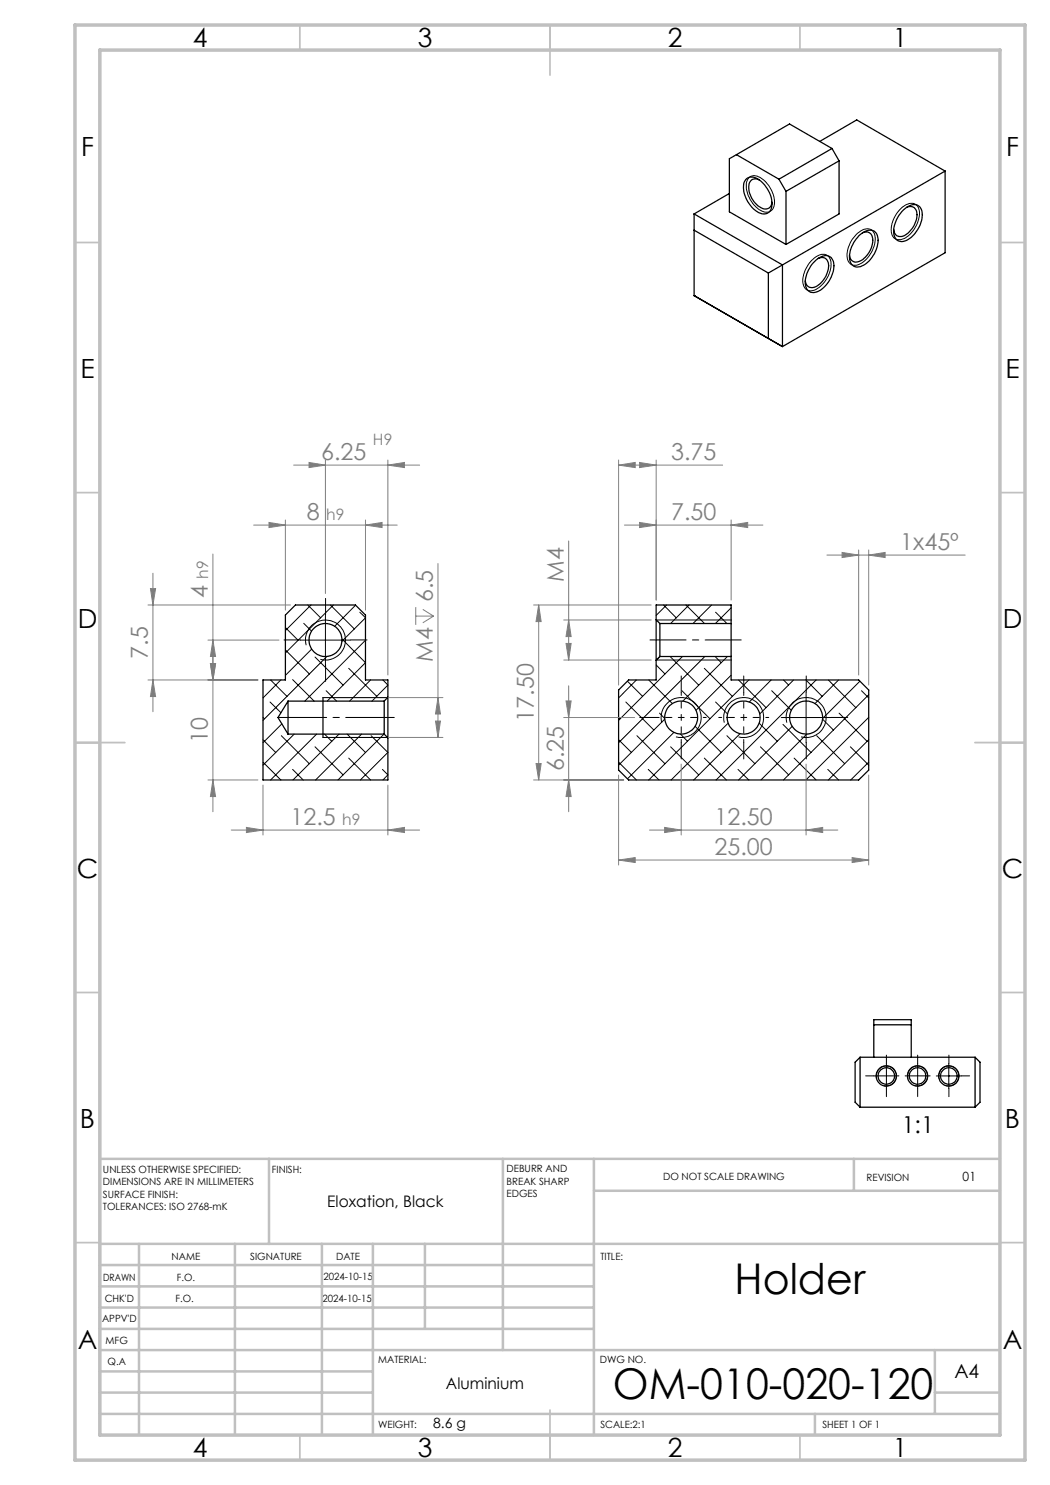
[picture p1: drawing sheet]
<svg xmlns="http://www.w3.org/2000/svg" width="210mm" height="297mm" viewBox="0 0 210 297" stroke-linecap="round" stroke-linejoin="round" font-family="sans-serif">
<g fill="none" stroke="#000" stroke-width=".2">
<path d="M149.7 35.7a1.92 1.92 0 0 1 2.8 .1 5.8 5.8 0 0 1 2.2 5.6 1.62 1.62 0 0 1-2.6 .6 5.9 5.9 0 0 1-2.7-5.7zM162.2 52.2a2.86 2.86 0 0 1 3.2-1.2 2.62 2.62 0 0 1 .7 3.1 5.4 5.4 0 0 1-3.9 4.1 1.87 1.87 0 0 1-1.6-2.5l.5-1.8zM171.2 46.9a2.65 2.65 0 0 1 3-1 3.1 3.1 0 0 1 .4 3.9 4.8 4.8 0 0 1-3.7 3.3 1.81 1.81 0 0 1-1.5-2.3 6.5 6.5 0 0 1 1.8-3.9zM179.9 42a2.73 2.73 0 0 1 3.3-1.1 3.1 3.1 0 0 1 .4 3.5 5 5 0 0 1-3.7 3.5 1.7 1.7 0 0 1-1.6-2.2l.1-1 .4-1zM54.1 136l3.3 3.3M56.2 136l-3.6 3.6M57.1 130l4.8 4.8M57.1 125.5l2.5 2.6M58.5 135.9l4.3 4.3M60.1 128h10M60.7 124.7l1.6 1.5M61.2 129a4 4 0 0 1 3.5-5 4 4 0 0 1 4.4 4.4 4 4 0 0 1-5 3.5"/>
<path d="M61.6 121l2.5 2.6M62.2 121l-5.1 5.1M62.3 129.8l-5.2 5.3M63 131.4l5.6 5.6M64.6 139.5h12.9M65.1 123v10M65.2 138.1l2.1 2.1M65.4 131.3l-12.8 12.8M66.1 121l4.8 4.8M66.7 121l-9.6 9.6M68.4 127.8l4.7 4.7-7.7 7.7M69.7 133.7l5.7 5.6"/>
<path d="M71.1 121l-4.2 4.3M72 122.4l1.1 1.2-4.7 4.7M73.1 128.1l-12.1 12.1M74.1 136l-4.2 4.2M76.6 136l1 1-3.2 3.2M125.5 136.2l3 3.1M127.3 136l-3.6 3.6M129.8 136l4.7 4.7M131.2 133l1.8 1.8M131.3 124h14.9M131.3 132h14.9M132 131.3l-.8 .8"/>
<path d="M132.7 121l2.6 2.6M133.3 121l-2.1 2.1M134.1 131.4l5.6 5.6M136.4 138.1l5.6 5.7M136.5 131.3l-12.8 12.8M137.2 121l3.7 3.7M137.8 121l-3.7 3.7M140.9 133.7l5.6 5.6M141 131.3l-17.3 17.3M142.3 121l-3.7 3.7M143 131.3l1.3 1.2M143.1 122.4l2.3 2.3"/>
<path d="M145.5 131.3l-8.9 8.9M146.2 121v.1M146.2 121.6l-3.1 3.1M146.2 135l-7 7.1M147.7 136l5.5 5.5M149.8 136l-20 20M154.2 136l-4.3 4.4M154.3 138.1l4 4M156.7 136l1 1M158.7 136l-6.8 6.8M161.2 136l3.2 3.3M161.2 138.5v10"/>
<path d="M163.2 136l-20 20M165.7 136l5.5 5.5M167.7 136l-4.7 4.7M172 136.2l-7.5 7.5M172.3 138.1l1.4 1.5M173.7 139l-17 17M52.6 152.4l3.6 3.6M52.6 148l2.5 2.5M52.6 143.5l.3 .3M54 140.4l2.2 2.2M56.3 147.1l5.6 5.6M56.4 144.8l-3.8 3.8"/>
<path d="M58.5 153.9l2.1 2.1M58.8 146.8l-6.2 6.2M63 149.4l5.6 5.6M63.3 146.8l-9.2 9.2M64.6 147.5h12.9M64.9 146.8l1.5 1.5M67.8 146.8l-9.2 9.2M69.4 146.8l3.7 3.7M69.7 151.6l4.4 4.4M72.3 146.8l-9.2 9.2M74.2 147.1l3.4 3.4-5.5 5.5M76.5 153.9l1.1 1.1-1 1"/>
<path d="M76.8 146.8l-9.2 9.2M123.7 152.4l3.6 3.6M123.7 148l2.6 2.5M123.7 143.5l.3 .3M125.2 140.4l5.6 5.6M127.4 147.1l5.6 5.6M129.6 153.9l2.2 2.1M131.9 142.6l1 1.1M132.4 144.5a4 4 0 0 1 3.5-5 4 4 0 0 1 4.3 4.4 4 4 0 0 1-5 3.5M133 143.8l-9.3 9.2M134.1 149.4l5.6 5.6M134.8 146.5l-9.3 9.3"/>
<path d="M136.1 146.8l1.4 1.5M139 145.3l5.3 5.2M140.9 151.6l4.4 4.4M143.1 140.4l2.4 2.4M144.9 144.5a4 4 0 0 1 3.5-5 4 4 0 0 1 4.3 4.4 4 4 0 0 1-5 3.5M145.4 147.1l5.6 5.6M145.6 144.6l-11.4 11.4M147.6 153.9l2.2 2.1M148 146.7l-9.3 9.3M151.8 144.6l3.7 3.7M152.1 149.4l5.6 5.6M156.2 143.5h10"/>
<path d="M156.6 144.9l5.6 5.6M157.4 144.5a4 4 0 0 1 3.5-4.9 4 4 0 0 1 4.3 4.3 4 4 0 0 1-5 3.5M158.4 145.3l-10.7 10.7M158.8 151.6l4.4 4.4M161.4 146.8l-9.2 9.2M163.3 147.1l5.6 5.6M164.5 143.8l2.2 2.2M165.6 153.9l2.1 2.1M167.8 142.6l5.6 5.7M170.1 149.4l3.6 3.6M173.7 143.5l-12.5 12.5M173.7 148l-8 8"/>
<path d="M173.7 152.4l-3.6 3.6M175.3 215.7a2 2 0 0 1 1.8-2.5 2 2 0 0 1 2.2 2.2 2 2 0 0 1-2.6 1.7M181.6 215.7a2 2 0 0 1 1.7-2.5 2 2 0 0 1 2.2 2.2 2 2 0 0 1-2.5 1.7M187.3 215.2h5M187.8 215.7a2 2 0 0 1 1.8-2.5 2 2 0 0 1 2.1 2.2 2 2 0 0 1-2.5 1.7M189.8 212.7v5"/>
</g>
<g fill="none" stroke="#000" stroke-width=".25">
<path d="M145.9 38.7l-7.1 4.1M147.3 30.9l-1.4 .8v10.7l11.3 6.5M147.3 30.9l8.5 4.9M149.3 35.7a2.15 2.15 0 0 1 2.8 .5 5.6 5.6 0 0 1 2.1 5.8 1.88 1.88 0 0 1-3 .2 5.8 5.8 0 0 1-2.3-5.8zM151.8 36a1.4 1.4 0 0 0-1.6 .1 1.4 1.4 0 0 0-.4 1.5 4.6 4.6 0 0 0 3.2 4.2 1.28 1.28 0 0 0 1.4-1.4M155.8 35.8l1.4 2.5M157.2 38.3v10.6M163.9 28.3l7.4-4.3 17.7 10.2M166.4 29.7l-10.6 6.1M166.4 29.7l1.4 2.5M166.4 29.7l-8.5-4.9-10.6 6.1M167.8 32.2l-10.6 6.1"/>
<path d="M167.8 32.2v10.6l-10.6 6.1M189 34.2l-35.3 20.4M189 34.2v16.3l-32.5 18.8M138.8 59.1h.1M138.8 42.8l17.7 10.2v16.3M138.8 46l14.9 8.6M138.8 42.8v16.3M138.8 59.1l14.9 8.6M138.8 59.1l17.7 10.2M153.7 54.6v13.1M162.9 52.3a2.45 2.45 0 0 1 3.3-.8 3.7 3.7 0 0 1 0 4 4.5 4.5 0 0 1-3.8 3 2.14 2.14 0 0 1-1.3-2.9 6.6 6.6 0 0 1 1.8-3.3zM163.7 51.7a1.45 1.45 0 0 1 1.6 .2 1.45 1.45 0 0 1 .4 1.6 4.6 4.6 0 0 1-3.3 4 1.32 1.32 0 0 1-1.3-1.3"/>
<path d="M171.8 47.2a2.78 2.78 0 0 1 3.1-1 2.95 2.95 0 0 1 .5 3.4 5.2 5.2 0 0 1-3.9 3.8 1.89 1.89 0 0 1-1.6-2.6 7.2 7.2 0 0 1 1.9-3.6zM172.5 46.6a1.38 1.38 0 0 1 1.5 0 1.38 1.38 0 0 1 .6 1.4 4.6 4.6 0 0 1-3.4 4.4 1.32 1.32 0 0 1-1.3-1.4M180.6 42a2.65 2.65 0 0 1 3.1-.8 3.2 3.2 0 0 1 .4 3.7 5.2 5.2 0 0 1-3.8 3.4 1.74 1.74 0 0 1-1.5-2.2 6.4 6.4 0 0 1 1.8-4.1zM181.3 41.5a1.39 1.39 0 0 1 1.6 0 1.39 1.39 0 0 1 .5 1.5 4.8 4.8 0 0 1-3.1 4.3 1.3 1.3 0 0 1-1.5-1.4M153.7 67.7l2.8 1.6M64.6 139.5v8M77.6 139.4v8.2M77.6 139.4v-3.4h-4.5v-13l-2-2h-12l-2 2v13h-4.5v20h25v-8.4M77.6 139.4l-.8 .8M131.2 124v8M131.2 124v-3h15v3.7M131.2 124l.8 .7"/>
<path d="M132 124.7v6.6M132 131.3l-.8 .7M132 131.3h14.2M132 124.7h14.2M146.2 124.7v6.6M146.2 131.3v4.7h25.5l2 2v16l-2 2h-46l-2-2v-16l2-2h5.5v-4M57.6 140.2v6.6M57.6 140.2h19.2M57.6 140.2l-2 3.3 2 3.3M57.6 146.8h19.2M76.8 140.2v6.6M76.8 146.8l.8 .8"/>
<path d="M172 211.5v9.9M172 211.5l-1 .9v8l1 1M172 211.5h23M174.8 211.5v-7.6h7.4v7.6M174.8 205h7.4M195 211.5v9.9M195 211.5l1 .9v8l-1 1M172 221.4h23"/>
<circle cx="65.1" cy="128" r="3.3"/>
<circle cx="136.2" cy="143.5" r="3.3"/>
<circle cx="148.7" cy="143.5" r="3.3"/>
<circle cx="161.2" cy="143.5" r="3.3"/>
<circle cx="177.3" cy="215.2" r="2.03"/>
<circle cx="177.3" cy="215.2" r="1.65"/>
<circle cx="183.5" cy="215.2" r="2.03"/>
<circle cx="183.5" cy="215.2" r="1.65"/>
<circle cx="189.7" cy="215.2" r="2.02"/>
<circle cx="189.8" cy="215.2" r="1.65"/>
</g>
<g fill="none" stroke="#808080" stroke-width=".2">
<path d="M58.7 93h25.2M61.8 92.5l3.3 .5-3.3 .5zM65.1 92v26.7M77.6 93l3.3-.5v1zM77.6 92v43M123.7 93l3.3-.5v1zM123.7 92v45M123.7 93h20.8M127.9 92.5l3.3 .5-3.3 .5zM131.2 92v28M30.1 117.7h1l-.5 3.3zM30.6 114.6v27.7"/>
<path d="M42.6 110.8v51.5M50.7 105h28.7M53.8 104.5l3.3 .5-3.3 .5zM57.1 104v18M73.1 105l3.3-.5v1zM73.1 104v18M87.6 112.7v34.8M113.7 108.2v23.8M124.9 105h27.7M127.9 104.5l3.3 .5-3.3 .5zM146.2 105l3.3-.5v1zM146.2 104v16"/>
<path d="M165.4 111h27.6M168.4 110.5l3.3 .5-3.3 .5zM171.7 110v25M173.7 111l3.3-.5v1zM173.7 110v27M29.6 136h22M29.6 121h28.5M30.6 136l.5 3.3h-1zM41.6 128h14.2M42.1 132.7h1l-.5 3.3zM42.6 128l.5 3.3h-1zM65.6 139.5h23"/>
<path d="M83.1 121.4v3.6M83.1 123.2h3.6M84.6 121.9l2.1 1.3M86.7 123.2l-2.1 1.4M87.6 139.5l.5 3.3h-1zM106.7 121h23.5M107.7 121l.5 3.3h-1zM107.7 121v35M112.7 124h17.5M112.7 132h17.5M113.2 128.7h1l-.5 3.3zM113.7 124l.5 3.3h-1z"/>
<path d="M113.7 137.2v25.1M41.6 156h10M42.6 156l.5 3.3h-1zM52.6 157v10M65.6 147.5h23M77.6 157v10M87.1 144.2h1l-.5 3.3zM106.7 156h18M107.2 152.7h1l-.5 3.3zM112.7 143.5h14.2M113.2 140.2h1l-.5 3.3zM113.7 156l.5 3.3h-1z"/>
<path d="M123.7 155v18M136.2 152.8v14.2M161.2 152.8v14.2M173.7 155v18M46.2 166h37.7M49.3 165.5l3.3 .5-3.3 .5zM77.6 166l3.3-.5v1zM123.7 172l3.3-.5v1zM123.7 172h50M129.9 166h37.7M132.9 165.5l3.3 .5-3.3 .5zM161.2 166l3.3-.5v1z"/>
<path d="M170.4 171.5l3.3 .5-3.3 .5z"/>
</g>
<path d="M130 128h18.2" fill="none" stroke="#000" stroke-width=".2" stroke-dasharray="15.2 1.3 1.3 1.3" stroke-dashoffset="8"/>
<path d="M78.9 143.5h-23.3" fill="none" stroke="#000" stroke-width=".2" stroke-dasharray="15.2 1.3 1.3 1.3" stroke-dashoffset="5.5"/>
<g fill="none" stroke="#c0c0c0" stroke-width=".35">
<path d="M60 5v5M110 5v10M160 5v5M15 48.5h5M200 48.5h5M15 98.5h5M200 98.5h5M15 148.5h10M195 148.5h10M15 198.5h5M200 198.5h5M15 248.5h5"/>
<path d="M200 248.5h5M60 287v5M110 282v10M160 287v5"/>
</g>
<g fill="none" stroke="#c0c0c0" stroke-width=".5">
<path d="M53.8 231.8v17M100.6 231.8v38.2M118.8 231.8v55.2M118.8 238.2h81.2M170.8 231.8v6.4M200 231.8h-180v55.2M20 248.8h180M20 257.3h98.8M20 253h98.8M27.8 248.8v38.2M47 248.8v38.2M64.4 248.8v38.2"/>
<path d="M74.6 248.8v38.2M85 248.8v17M20 265.8h98.8M20 261.5h98.8M20 278.5h54.6M20 274.3h54.6M20 270h180M187 278.5h13M187 270v12.8M20 282.8h180M163 282.8v4.2"/>
</g>
<path d="M15 5h190v287h-190zM20 10h180v277h-180z" fill="none" stroke="#c0c0c0" stroke-width=".7"/>
<g fill="none" stroke="#000" stroke-width=".2" stroke-dasharray="15.2 1.3 1.3 1.3">
<path d="M60.1 128h-3.3M65.1 123v-3.3M65.1 133v3.3M70.1 128h3.3M136.2 138.5v-3.3M148.7 138.5v-3.3M161.2 138.5v-3.3M131.2 143.5h-3.3M136.2 148.5v3.3M148.7 148.5v3.3M161.2 148.5v3.3M166.2 143.5h3.3"/>
<path d="M174.8 215.2h-1.7M177.3 215.2v-2.5M177.3 215.2h-2.5M177.3 215.2v2.5M177.3 215.2h2.5M177.3 212.7v-1.7M177.3 217.7v1.6M183.5 215.2v-2.5M183.5 215.2h-2.5M183.5 215.2v2.5M183.5 215.2h2.5M183.5 212.7v-1.7"/>
<path d="M183.5 217.7v1.6M189.8 212.7v-1.7M189.8 217.7v1.6M192.3 215.2h1.6"/>
</g>
<path d="M136.2 143.5v-5M136.2 143.5h-5M136.2 143.5v5M136.2 143.5h5M148.7 143.5v-5M148.7 143.5h-5M148.7 143.5v5M148.7 143.5h5" fill="none" stroke="#000" stroke-width=".2" stroke-dasharray="15.2 1.3 1.3 1.3" stroke-dashoffset="14.6"/>
<g fill="#808080">
<path d="M173.7 111l3.3-.5v1zM168.4 110.5l3.3 .5-3.3 .5zM146.2 105l3.3-.5v1zM127.9 104.5l3.3 .5-3.3 .5z"/>
<path d="M123.7 172l3.3-.5v1zM170.4 171.5l3.3 .5-3.3 .5zM132.9 165.5l3.3 .5-3.3 .5zM161.2 166l3.3-.5v1zM123.7 93l3.3-.5v1zM127.9 92.5l3.3 .5-3.3 .5zM49.3 165.5l3.3 .5-3.3 .5zM77.6 166l3.3-.5v1zM61.8 92.5l3.3 .5-3.3 .5zM77.6 93l3.3-.5v1zM53.8 104.5l3.3 .5-3.3 .5zM73.1 105l3.3-.5v1z"/>
<path d="M42.6 156l.5 3.3h-1zM42.1 132.7h1l-.5 3.3z"/>
<path d="M113.7 124l.5 3.3h-1zM113.2 128.7h1l-.5 3.3zM107.7 121l.5 3.3h-1zM107.2 152.7h1l-.5 3.3zM113.2 140.2h1l-.5 3.3zM113.7 156l.5 3.3h-1zM87.6 139.5l.5 3.3h-1zM87.1 144.2h1l-.5 3.3zM42.6 128l.5 3.3h-1zM42.1 132.7h1l-.5 3.3zM30.1 117.7h1l-.5 3.3zM30.6 136l.5 3.3h-1z"/>
</g>
<g font-size="8.5">
<text x="146.9" y="258.8">Holder</text>
<text x="122.6" y="279.7">OM-010-020-120</text>
</g>
<g font-size="5.3">
<text x="38.5" y="9.5">4</text>
<text x="83.5" y="9.5">3</text>
<text x="133.6" y="9.5">2</text>
<text x="178.6" y="9.5">1</text>
<text x="16.2" y="31.3">F</text>
<text x="201.2" y="31.3">F</text>
<text x="16.1" y="75.5">E</text>
<text x="201.1" y="75.5">E</text>
<text x="15.5" y="125.5">D</text>
<text x="200.5" y="125.5">D</text>
<text x="15.4" y="175.5">C</text>
<text x="200.4" y="175.5">C</text>
<text x="16" y="225.5">B</text>
<text x="201" y="225.5">B</text>
<text x="15.5" y="269.8">A</text>
<text x="200.5" y="269.8">A</text>
<text x="38.5" y="291.5">4</text>
<text x="83.5" y="291.5">3</text>
<text x="133.6" y="291.5">2</text>
<text x="178.6" y="291.5">1</text>
</g>
<g font-size="4.7" fill="#808080">
<text x="64.3" y="92">6.25</text>
<text x="134.2" y="92">3.75</text>
<text x="61.4" y="104">8</text>
<text x="134.2" y="104">7.50</text>
<text x="180.1" y="110">1x45º</text>
<text x="41.6" y="119.6" transform="rotate(-90 41.6 119.6)">4</text>
<text x="112.7" y="116.3" transform="rotate(-90 112.7 116.3)">M4</text>
<text x="86.5" y="120.5" transform="rotate(-90 86.5 120.5)">6.5</text>
<text x="29.6" y="131.7" transform="rotate(-90 29.6 131.7)">7.5</text>
<text x="86.5" y="132.3" transform="rotate(-90 86.5 132.3)">M4</text>
<text x="41.6" y="148.6" transform="rotate(-90 41.6 148.6)">10</text>
<text x="106.7" y="144.3" transform="rotate(-90 106.7 144.3)">17.50</text>
<text x="112.7" y="154.3" transform="rotate(-90 112.7 154.3)">6.25</text>
<text x="58.1" y="165">12.5</text>
<text x="142.9" y="165">12.50</text>
<text x="142.9" y="171">25.00</text>
</g>
<text font-size="4.7" x="180.3" y="226.6">1:1</text>
<text font-size="3.9" x="190.9" y="275.5">A4</text>
<g font-size="3.2">
<text x="65.5" y="241.4">Eloxation, Black</text>
<text x="89.2" y="277.9">Aluminium</text>
</g>
<g font-size="3.1" fill="#808080">
<text x="74.6" y="89">H9</text>
<text x="65.2" y="104">h9</text>
<text x="41.6" y="115.7" transform="rotate(-90 41.6 115.7)">h9</text>
<text x="68.5" y="165">h9</text>
</g>
<text font-size="2.8" x="86.6" y="285.6">8.6 g</text>
<text font-size="2.5" x="192.5" y="236.1">01</text>
<g font-size="2">
<text x="20.6" y="234.6">UNLESS OTHERWISE SPECIFIED:</text>
<text x="20.6" y="237.1">DIMENSIONS ARE IN MILLIMETERS</text>
<text x="20.6" y="239.6">SURFACE FINISH:</text>
<text x="54.4" y="234.6">FINISH:</text>
<text x="101.3" y="234.5">DEBURR AND</text>
<text x="101.3" y="237">BREAK SHARP</text>
<text x="101.3" y="239.5">EDGES</text>
<text x="132.6" y="236">DO NOT SCALE DRAWING</text>
<text x="173.3" y="236.2">REVISION</text>
<text x="20.6" y="242.1">TOLERANCES: ISO 2768-mK</text>
<text x="34.3" y="252">NAME</text>
<text x="50" y="251.9">SIGNATURE</text>
<text x="67.2" y="251.9">DATE</text>
<text x="120.1" y="251.9">TITLE:</text>
<text x="20.6" y="256.1">DRAWN</text>
<text x="35.3" y="256.1">F.O.</text>
<text x="64.7" y="255.9">2024-10-15</text>
<text x="20.9" y="260.3">CHK'D</text>
<text x="35.1" y="260.3">F.O.</text>
<text x="64.5" y="260.3">2024-10-15</text>
<text x="20.4" y="264.4">APPV'D</text>
<text x="21.1" y="268.8">MFG</text>
<text x="21.5" y="273">Q.A</text>
<text x="75.6" y="272.5">MATERIAL:</text>
<text x="120" y="272.5">DWG NO.</text>
<text x="75.6" y="285.5">WEIGHT:</text>
<text x="120.1" y="285.6">SCALE:2:1</text>
<text x="164.5" y="285.6">SHEET 1 OF 1</text>
</g>
</svg>
